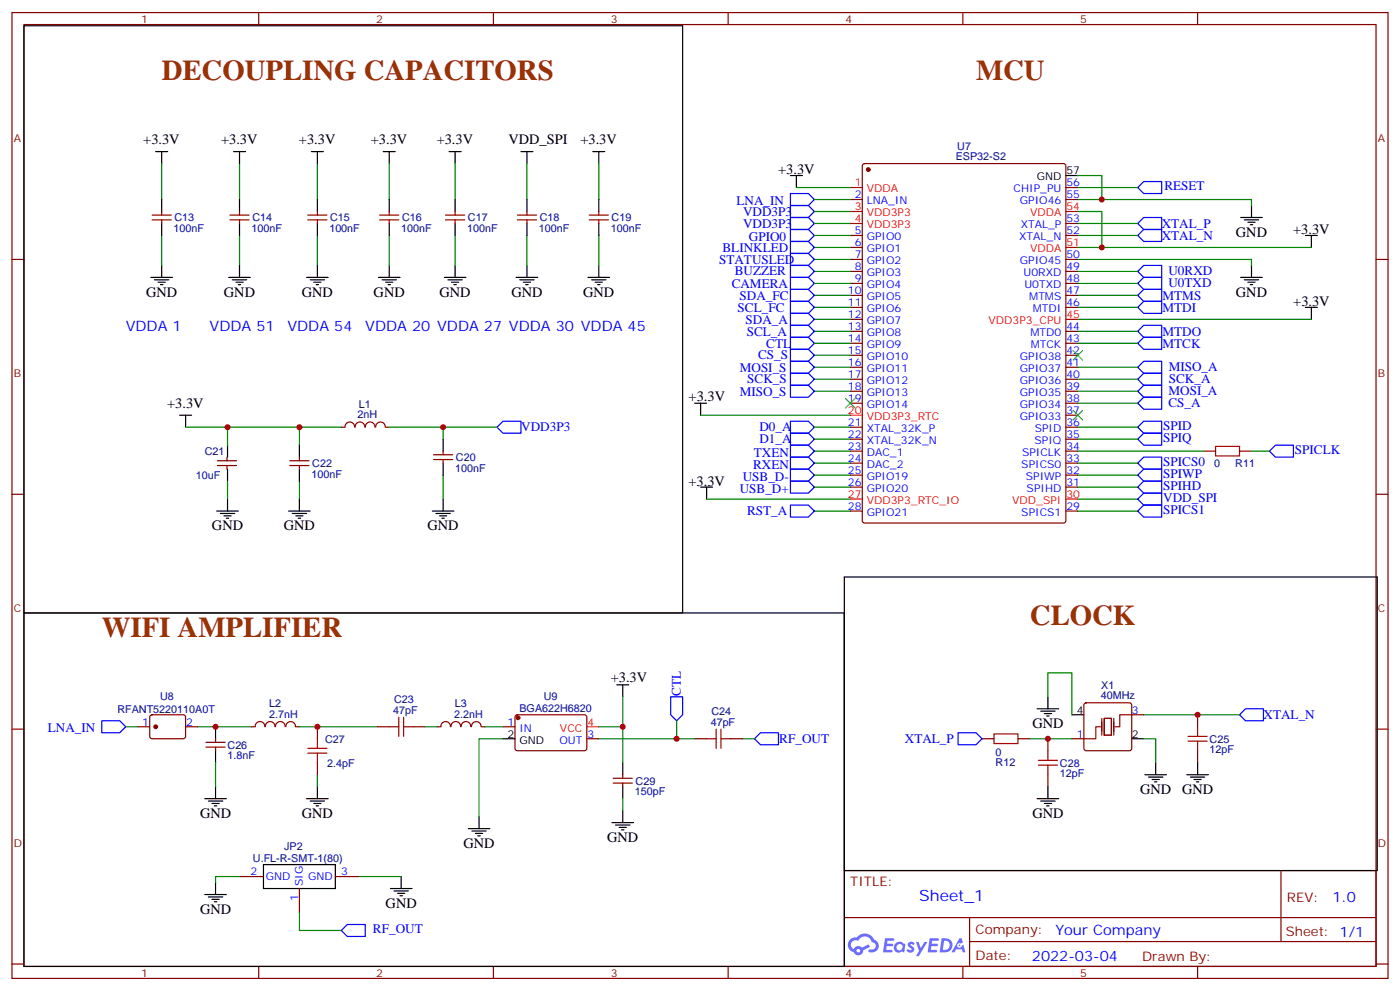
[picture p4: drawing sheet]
<svg xmlns="http://www.w3.org/2000/svg" width="412mm" height="292mm" viewBox="0 0 412 292" stroke-linecap="round" stroke-linejoin="round" font-family="sans-serif">
<g fill="none" stroke="#870000" stroke-width=".35">
<path d="M3.5 3.7h405.4v284.3h-405.4zM7.1 7.2h398.2v277.3h-398.2zM76.2 3.7v3.5M145.3 3.7v3.5M214.5 3.7v3.5M283.6 3.7v3.5M352.8 3.7v3.5M3.5 76.4h3.6M405.3 76.4h3.6M3.5 145.5h3.6M405.3 145.5h3.6M3.5 214.7h3.6"/>
<path d="M405.3 214.7h3.6M248.7 256.3h156.6v28.2h-156.6zM377.3 256.3v20.9M248.7 270.1h156.5M285.6 277.2h119.6M285.6 270.1v14.2M3.5 283.8h3.6M76.2 284.5v3.5M145.3 284.5v3.5M214.5 284.5v3.5M283.6 284.5v3.5M352.8 284.5v3.5"/>
<path d="M405.3 283.8h3.6"/>
</g>
<g fill="#5487ff">
<path d="M267.7 277.5a1.22 1.22 0 0 1 1.7 .2l-.4 .6a.47 .47 0 0 0-.3-.4 .47 .47 0 0 0-.5 .2l.1 .2a1.14 1.14 0 0 1 .8 1.8 1.14 1.14 0 0 1-1.9 0l-.2-.2 .5-.6 .7 .5a.29 .29 0 0 0 .3-.3 .29 .29 0 0 0-.2-.3 1.04 1.04 0 0 1-.6-1.7z"/>
<path d="M260.7 276.2h2.4l.3 .2-.2 .5-1.8 .1-.1 .8h1.5l.3 .4-.3 .4h-1.6l-.2 1.1h1.7l.2 .3-.2 .3-2.6 .1z"/>
<path d="M273.8 276.2h2.4l.3 .2-.1 .5-1.8 .1-.2 .8h1.6l.3 .4-.4 .4-1.6-.1-.1 1.1 1.7 .1 .2 .3-.2 .3-2.6 .1z"/>
<path d="M282.6 276.2h.7l.3 1.3-.6 .3a.69 .69 0 0 0-1 .3 .69 .69 0 0 0 .4 .9 .69 .69 0 0 0 .9-.6l.5-.2 .6 2.2h-.8l-.2-.9h-1.8l-.5 .9h-.8z"/>
<path d="M269.8 277.3h.8l.6 1.8 1.1-1.8h.9l-2.6 4.2h-.8l.9-1.5z"/>
<path d="M277.4 276.2l-.6 4.2h1.3a2.11 2.11 0 0 0 2.5-2.1 2.11 2.11 0 0 0-2.5-2.1zM278.1 277a1.39 1.39 0 0 1 1.7 1.4 1.39 1.39 0 0 1-1.8 1.2h-.3z"/>
<path d="M263.7 277.8a1.54 1.54 0 0 0-.1 2.2 1.54 1.54 0 0 0 2.2 .1l.6 .3 .3-2.3-.2-.3h-.4a1.49 1.49 0 0 0-2.4 0zM264 278.8a.94 .94 0 0 1 1.8 0 .94 .94 0 0 1-1.8 0z"/>
<path d="M250.4 276.6a2.18 2.18 0 0 0 1.1 3.7 1.44 1.44 0 0 0 1.6 .9 1.44 1.44 0 0 0 1.2-1.4l2-1.1-.5-.7-1.9 1a1.47 1.47 0 0 0-2.4 .4 1.39 1.39 0 0 1-.7-1.9 1.39 1.39 0 0 1 2-.5 2.12 2.12 0 0 1 2.2-1.3 2.12 2.12 0 0 1 1.9 1.7 1.14 1.14 0 0 1 1.1 1.4 1.14 1.14 0 0 1-1.7 .7 .43 .43 0 0 0-.5 .4 .43 .43 0 0 0 .4 .5 1.98 1.98 0 0 0 2.5-1.2 1.98 1.98 0 0 0-1.2-2.6 3.1 3.1 0 0 0-5.3-.6l-.9 .1zM252.3 279.9a.55 .55 0 0 1 1.1 0 .55 .55 0 0 1-1.1 0z"/>
<circle cx="282.6" cy="278.3" r=".26"/>
</g>
<g fill="none" stroke="#870000" stroke-width=".35">
<path d="M250.5 58.7h3.5M254.2 48.4l.5-.2h58.6l.6 .4 .1 104.7-.5 .6-58.8 .1-.6-.5-.1-104.6zM314 58.7h3.5M314 55.2h3.5M44.8 64.7h5.6M44.8 63.3h5.6M47.6 62.3v1M47.6 64.7v1.1M67.7 64.7h5.7M67.7 63.3h5.7M70.6 62.3v1M70.6 64.7v1.1"/>
<path d="M90.7 64.7h5.6M90.7 63.3h5.6M93.5 62.3v1M93.5 64.7v1.1M111.8 64.7h5.7M111.8 63.3h5.7M114.7 62.3v1M114.7 64.7v1.1M131.2 64.7h5.7M131.2 63.3h5.7M134.1 62.3v1M134.1 64.7v1.1"/>
<path d="M152.4 64.7h5.6M152.4 63.3h5.6M155.2 62.3v1M155.2 64.7v1.1M173.6 64.7h5.6M173.6 63.3h5.6M176.4 62.3v1M176.4 64.7v1.1M250.5 69.3h3.5M250.5 72.8h3.5M250.5 76.4h3.5M250.5 79.9h3.5"/>
<path d="M314 69.3h3.5M314 76.4h3.5M314 79.9h3.5M314 65.8h3.5M250.5 83.4h3.5M250.5 87h3.5M250.5 90.5h3.5M250.5 94h3.5M250.5 97.5h3.5M314 83.4h3.5M314 87h3.5M314 90.5h3.5"/>
<path d="M314 97.5h3.5M250.5 101.1h3.5M250.5 104.6h3.5M250.5 108.1h3.5M250.5 111.7h3.5M250.5 115.2h3.5M250.5 118.7h3.5M314 101.1h3.5M314 104.6h3.5M314 108.1h3.5M314 111.7h3.5M314 115.2h3.5"/>
<path d="M314 118.7h3.5M64 135.6h5.7M64 137.1h5.7M66.9 134.6v1M66.9 137.1v1M85.4 135.6h5.6M85.4 137.1h5.6M88.2 134.6v1M88.2 137.1v1M100.5 125.8h1.1M101.6 125.7a1.41 1.41 0 0 1 1.4-1.5 1.41 1.41 0 0 1 1.5 1.5M104.6 125.7a1.41 1.41 0 0 1 1.4-1.5 1.41 1.41 0 0 1 1.4 1.5"/>
<path d="M107.6 125.7a1.41 1.41 0 0 1 1.4-1.5 1.41 1.41 0 0 1 1.4 1.5M110.7 125.7a1.41 1.41 0 0 1 1.4-1.5 1.41 1.41 0 0 1 1.4 1.5M113.6 125.8h1.1M127.7 135.3h5.6M127.7 133.9h5.6M130.5 132.8v1.1M130.5 135.3v1M250.5 125.8h3.5M250.5 129.3h3.5M250.5 132.8h3.5M250.5 136.3h3.5M250.5 139.9h3.5"/>
<path d="M314 125.8h3.5M314 129.3h3.5M314 132.8h3.5M314 136.3h3.5M314 139.9h3.5M314 122.2h3.5M354.5 132.8h3.6M365.1 132.8h3.6M250.5 143.4h3.5M250.5 150.5h3.5M314 143.4h3.5M314 150.5h3.5"/>
<path d="M40.6 214h3.5M44.3 210.6l.5-.2 9.4 .1 .5 .6-.1 6-.6 .4-9.5-.1-.4-.6v-5.7zM54.7 214h3.5M60.7 220h5.6M60.7 218.5h5.6M63.5 217.5v1M63.5 220v1M74.1 214h1M75.2 213.9a1.41 1.41 0 0 1 1.4-1.5 1.41 1.41 0 0 1 1.4 1.5M78.2 213.9a1.41 1.41 0 0 1 1.4-1.5 1.41 1.41 0 0 1 1.4 1.5M81.2 213.9a1.41 1.41 0 0 1 1.4-1.5 1.41 1.41 0 0 1 1.4 1.5M84.2 213.9a1.41 1.41 0 0 1 1.4-1.5 1.41 1.41 0 0 1 1.4 1.5"/>
<path d="M87.1 214h1.1M93.5 214v3.5M111.1 214h3.6M121.7 214h3.5M132.7 213.9a1.41 1.41 0 0 0-1.4-1.5 1.41 1.41 0 0 0-1.4 1.5l-1.1 .1M132.9 213.9a1.41 1.41 0 0 1 1.4-1.5 1.41 1.41 0 0 1 1.4 1.5M135.8 213.9a1.41 1.41 0 0 1 1.4-1.5 1.41 1.41 0 0 1 1.5 1.5M138.9 213.9a1.41 1.41 0 0 1 1.4-1.5 1.41 1.41 0 0 1 1.4 1.5M141.8 214h1.1M148.2 214h3.5M151.9 210.6l.5-.2 20 .1 .5 .6-.1 9.5-.6 .4-20.1-.1-.4-.6v-9.2zM172.9 217.5h3.5"/>
<path d="M204.6 217.5h3.5M215.2 217.5h3.5M289.3 217.5h3.5M299.9 217.5h3.5M308.7 217.5v3.5M315.7 217.5h3.6M319.5 207.1l.5-.2h12.7l.5 .2 .2 .5v12.7l-.3 .5-.4 .2h-12.7l-.5-.2-.2-.5v-12.7zM333.4 210.4h3.5M352.8 210.4v3.6M93.5 224.5v3.6M180.6 230.5h5.7M180.6 229.1h5.7"/>
<path d="M183.4 228.1v1M183.4 230.5v1.1M308.7 228.1v3.5M352.8 221v3.5M70.6 258.1h7M98.8 258.1h7M88.2 261.6v7"/>
</g>
<g fill="#870000" stroke="#870000" stroke-width=".35">
<circle cx="255.8" cy="49.9" r=".53"/>
<circle cx="45.9" cy="214" r=".53"/>
<circle cx="152.6" cy="211.3" r=".53"/>
</g>
<path d="M250.5 55.2h3.5M250.5 62.3h3.5M250.5 65.8h3.5M314 62.3h3.5M314 72.8h3.5M314 94h3.5M250.5 122.2h3.5M250.5 146.9h3.5M314 146.9h3.5M172.9 214h3.5" fill="none" stroke="#f00" stroke-width=".35"/>
<g fill="none" stroke="#000" stroke-width=".35">
<path d="M7.1 7.6h194v172.8h-194zM45.9 44.6h3.5M47.6 44.6v3.6M47.6 58.7v3.6M68.8 44.6h3.5M70.6 44.6v3.6M70.6 58.7v3.6M91.7 44.6h3.5M93.5 44.6v3.6M93.5 58.7v3.6M112.9 44.6h3.5M114.7 44.6v3.6"/>
<path d="M114.7 58.7v3.6M132.3 44.6h3.5M134.1 44.6v3.6M134.1 58.7v3.6M153.5 44.6h3.5M155.2 44.6v3.6M155.2 58.7v3.6M174.6 44.6h3.6M176.4 44.6v3.6M176.4 58.7v3.6M232.8 51.7h3.6M234.6 51.7v3.5"/>
<path d="M314 51.7h3.5M47.6 65.8v3.5M47.6 78.1v3.6M70.6 65.8v3.5M70.6 78.1v3.6M93.5 65.8v3.5M93.5 78.1v3.6M114.7 65.8v3.5M114.7 78.1v3.6M134.1 65.8v3.5M134.1 78.1v3.6M155.2 65.8v3.5"/>
<path d="M155.2 78.1v3.6M176.4 65.8v3.5M176.4 78.1v3.6M365.5 64h6.3M366.5 64.7h4.3M367.6 65.4h2.1M368.3 66.1h.7M368.7 60.5v3.5M368.7 78.1v3.6M384.5 69.3h3.6M386.3 69.3v3.5M44.4 81.7h6.4"/>
<path d="M45.5 82.4h4.2M46.6 83.1h2.1M47.3 83.8h.7M67.4 81.7h6.3M68.4 82.4h4.3M69.5 83.1h2.1M70.2 83.8h.7M90.3 81.7h6.4M91.4 82.4h4.2M92.4 83.1h2.1M93.1 83.8h.7M111.5 81.7h6.3"/>
<path d="M112.5 82.4h4.3M113.6 83.1h2.1M114.3 83.8h.7M130.9 81.7h6.3M131.9 82.4h4.3M133 83.1h2.1M133.7 83.8h.7M152 81.7h6.4M153.1 82.4h4.2M154.2 83.1h2.1M154.9 83.8h.7M173.2 81.7h6.4"/>
<path d="M174.3 82.4h4.2M175.3 83.1h2.1M176 83.8h.7M365.5 81.7h6.3M366.5 82.4h4.3M367.6 83.1h2.1M368.3 83.8h.7M384.5 90.5h3.6M386.3 90.5v3.5M204.6 118.7h3.5M206.4 118.7v3.5M52.9 122.2h3.5"/>
<path d="M54.7 122.2v3.6M67 131.1v3.5M67 138.1v3.5M88.2 131.1v3.5M88.2 138.1v3.5M130.5 129.3v3.5M130.5 136.3v3.6M63.9 150.5h6.3M64.9 151.2h4.2M66 151.9h2.1M66.7 152.6h.7M67 146.9v3.6"/>
<path d="M85 150.5h6.4M86.1 151.2h4.2M87.1 151.9h2.2M87.8 152.6h.7M88.2 146.9v3.6M127.4 150.5h6.3M128.4 151.2h4.2M129.5 151.9h2.1M130.2 152.6h.7M130.5 146.9v3.6M206.4 143.4h3.5M208.1 143.4v3.5"/>
<path d="M248.7 169.9h157v86.4h-157zM7.1 180.4h241.6v104.1h-241.6zM63.5 214v3.5M148.2 217.5h3.5M181.7 201.6h3.5M183.4 201.6v3.5M305.5 208.7h6.4M306.6 209.4h4.2M307.6 210.1h2.1M308.3 210.8h.7M308.7 205.1v3.6M315.7 210.4h3.6"/>
<path d="M333.4 217.5h3.5M60.3 235.1h6.4M61.4 235.8h4.2M62.4 236.5h2.2M63.1 237.2h.8M63.5 221v3.5M63.5 231.6v3.5M90.3 235.1h6.4M91.4 235.8h4.2M92.4 236.5h2.1M93.1 237.2h.7M93.5 231.6v3.5"/>
<path d="M183.4 224.5v3.6M183.4 231.6v3.5M183.4 238.7v3.5M305.5 235.1h6.4M306.6 235.8h4.2M307.6 236.5h2.1M308.3 237.2h.7M308.7 231.6v3.5M337.3 228.1h6.3M338.3 228.8h4.2M339.4 229.5h2.1M340.1 230.2h.7"/>
<path d="M340.4 224.5v3.6M349.6 228.1h6.4M350.7 228.8h4.2M351.7 229.5h2.1M352.4 230.2h.7M352.8 224.5v3.6M63.5 259.8v3.5M77.6 254.5h21.2v7.1h-21.2zM118.2 258.1v3.5M137.9 243.9h6.4M139 244.7h4.2M140.1 245.4h2.1"/>
<path d="M140.8 246.1h.7M141.1 240.4v3.5M180.3 242.2h6.3M181.3 242.9h4.3M182.4 243.6h2.1M183.1 244.3h.7M60.3 263.3h6.4M61.4 264.1h4.2M62.4 264.8h2.2M63.1 265.5h.8M115 261.6h6.4M116.1 262.3h4.2"/>
<path d="M117.1 263h2.1M117.8 263.7h.7"/>
</g>
<g fill="none" stroke="#00f" stroke-width=".35">
<path d="M232.8 57h5.3l1.8 1.7-1.8 1.8h-5.3zM335.1 55.2l1.8-1.8h5.3v3.6h-5.3zM232.8 67.6h5.3l1.8 1.7-1.8 1.8h-5.3zM232.8 60.5h5.3l1.8 1.8-1.8 1.7h-5.3zM232.8 64h5.3l1.8 1.8-1.8 1.8h-5.3zM232.8 78.1h5.3l1.8 1.8-1.8 1.8h-5.3zM232.8 71.1h5.3l1.8 1.7-1.8 1.8h-5.3zM232.8 74.6h5.3l1.8 1.8-1.8 1.7h-5.3zM335.1 69.3l1.8-1.7h5.3v3.5h-5.3zM335.1 65.8l1.8-1.8h5.3v3.6h-5.3zM335.1 79.9l1.8-1.8h5.3v3.6h-5.3zM232.8 85.2h5.3l1.8 1.8-1.8 1.7h-5.3z"/>
<path d="M232.8 88.7h5.3l1.8 1.8-1.8 1.8h-5.3zM232.8 92.3h5.3l1.8 1.7-1.8 1.8h-5.3zM232.8 95.8h5.3l1.8 1.7-1.8 1.8h-5.3zM232.8 81.7h5.3l1.8 1.7-1.8 1.8h-5.3zM232.8 99.3h5.3l1.8 1.8-1.8 1.7h-5.3zM335.1 83.4l1.8-1.7h5.3v3.5h-5.3zM335.1 87l1.8-1.8h5.3v3.5h-5.3zM335.1 90.5l1.8-1.8h5.3v3.6h-5.3zM335.1 97.5l1.8-1.7h5.3v3.5h-5.3zM232.8 113.4h5.3l1.8 1.8-1.8 1.7h-5.3zM232.8 106.4h5.3l1.8 1.7-1.8 1.8h-5.3zM232.8 109.9h5.3l1.8 1.8-1.8 1.7h-5.3z"/>
<path d="M232.8 102.8h5.3l1.8 1.8-1.8 1.8h-5.3zM335.1 108.1l1.8-1.7h5.3v3.5h-5.3zM335.1 111.7l1.8-1.8h5.3v3.5h-5.3zM335.1 115.2l1.8-1.8h5.3v3.5h-5.3zM335.1 118.7l1.8-1.8h5.3v3.6h-5.3zM335.1 101.1l1.8-1.8h5.3v3.5h-5.3zM146.4 125.8l1.8-1.8h5.3v3.5h-5.3zM232.8 138.1h5.3l1.8 1.8-1.8 1.7h-5.3zM232.8 134.6h5.3l1.8 1.7-1.8 1.8h-5.3zM232.8 131.1h5.3l1.8 1.7-1.8 1.8h-5.3zM232.8 124h5.3l1.8 1.8-1.8 1.7h-5.3zM232.8 127.5h5.3l1.8 1.8-1.8 1.8h-5.3z"/>
<path d="M335.1 125.8l1.8-1.8h5.3v3.5h-5.3zM335.1 129.3l1.8-1.8h5.3v3.6h-5.3zM335.1 136.3l1.8-1.7h5.3v3.5h-5.3zM335.1 139.9l1.8-1.8h5.3v3.5h-5.3zM373.9 132.8l1.8-1.7h5.3v3.5h-5.3zM232.8 141.6h5.3l1.8 1.8-1.8 1.8h-5.3zM232.8 148.7h5.3l1.8 1.8-1.8 1.7h-5.3zM335.1 143.4l1.8-1.8h5.3v3.6h-5.3zM335.1 150.5l1.8-1.8h5.3v3.5h-5.3zM335.1 146.9l1.8-1.7h5.3v3.5h-5.3zM30 212.2h5.3l1.7 1.8-1.7 1.7h-5.3zM197.6 205.1h3.5v5.3l-1.8 1.8-1.7-1.8z"/>
<path d="M222.2 217.5l1.8-1.8h5.3v3.6h-5.3zM282.2 215.7h5.3l1.8 1.8-1.8 1.8h-5.3zM365.1 210.4l1.8-1.7h5.3v3.5h-5.3zM100.5 273.9l1.8-1.7h5.3v3.5h-5.3z"/>
</g>
<g fill="none" stroke="#008700" stroke-width=".35">
<path d="M47.6 48.2v10.5M70.6 48.2v10.5M93.5 48.2v10.5M114.7 48.2v10.5M134.1 48.2v10.5M155.2 48.2v10.5M176.4 48.2v10.5M234.6 55.2h15.9M239.9 58.7h10.6M317.5 58.7h51.2v1.8M317.5 51.7h7.1v7M317.5 55.2h17.6"/>
<path d="M47.6 69.3v8.8M70.6 69.3v8.8M93.5 69.3v8.8M114.7 69.3v8.8M134.1 69.3v8.8M155.2 69.3v8.8M176.4 69.3v8.8M239.9 69.3h10.6M239.9 65.8h10.6M239.9 72.8h10.6M239.9 62.3h10.6M239.9 76.4h10.6"/>
<path d="M239.9 79.9h10.6M317.5 76.4h51.2v1.7M317.5 62.3h7.1v10.5M317.5 69.3h17.6M317.5 65.8h17.6M317.5 72.8h68.8M317.5 79.9h17.6M239.9 94h10.6M239.9 87h10.6M239.9 90.5h10.6M239.9 97.5h10.6M239.9 83.4h10.6"/>
<path d="M317.5 94h68.8M317.5 87h17.6M317.5 90.5h17.6M317.5 97.5h17.6M317.5 83.4h17.6M239.9 104.6h10.6M239.9 108.1h10.6M239.9 111.7h10.6M239.9 115.2h10.6M239.9 101.1h10.6M317.5 108.1h17.6M317.5 111.7h17.6"/>
<path d="M317.5 115.2h17.6M317.5 118.7h17.6M317.5 101.1h17.6M54.7 125.8h45.8M67 125.8v5.3M88.2 125.8v5.3M114.7 125.8h31.7M130.5 125.8v3.5M130.5 139.9v7M206.4 122.2h44.1M239.9 125.8h10.6M239.9 132.8h10.6"/>
<path d="M239.9 136.3h10.6M239.9 139.9h10.6M239.9 129.3h10.6M317.5 125.8h17.6M317.5 132.8h37M317.5 136.3h17.6M317.5 139.9h17.6M317.5 129.3h17.6M368.7 132.8h5.2M67 141.6v5.3M88.2 141.6v5.3M208.1 146.9h42.4"/>
<path d="M239.9 143.4h10.6M239.9 150.5h10.6M317.5 146.9h17.6M317.5 143.4h17.6M317.5 150.5h17.6M37 214h3.6M58.2 214h15.9M88.2 214h22.9M125.2 214h3.6M142.9 214h5.3M148.2 217.5h-7.1v22.9M176.4 217.5h28.2"/>
<path d="M176.4 214h7M183.4 205.1v19.4M199.3 212.2v5.3M218.7 217.5h3.5M303.4 217.5h12.3M308.7 205.1v-7h7v12.3M336.9 217.5h3.5v7M336.9 210.4h28.2M63.5 224.5v7.1M93.5 228.1v3.5M183.4 235.1v3.6M70.6 258.1h-7.1v1.7"/>
<path d="M105.8 258.1h12.4M88.2 268.6v5.3h12.3"/>
</g>
<path d="M324.2 214h-1.4v3.5h-3.5M324.6 211.5v4.9M325.3 211.5h2.1v4.9h-2.1zM328.1 211.5v4.9M333.4 210.4h-3.6v3.6h-1.4" fill="none" stroke="#870012" stroke-width=".35"/>
<g fill="none" stroke="#a10000" stroke-width=".35">
<path d="M358.1 131.4h7v2.8h-7zM93.5 217.5v2.8M114.7 214h2.8M117.5 211.1v5.7M118.9 214h2.8M118.9 211.1v5.7M208.1 217.5h2.9M211 214.7v5.6M212.4 217.5h2.8M212.4 214.7v5.6M292.8 216.1h7.1v2.8h-7.1zM350 218.2h5.6"/>
<path d="M350 216.8h5.6M352.8 214v2.8M352.8 218.2v2.8M90.7 221.7h5.6M90.7 220.3h5.6M93.5 221.7v2.8M305.9 225.2h5.6M305.9 223.8h5.6M308.7 221v2.8M308.7 225.2v2.9"/>
</g>
<path d="M249.1 117.3l2.8 2.8M251.9 117.3l-2.8 2.8M316.1 103.2l2.8 2.8M318.9 103.2l-2.8 2.8M316.1 120.8l2.8 2.8M318.9 120.8l-2.8 2.8" fill="none" stroke="#3c3" stroke-width=".35"/>
<g fill="#c00">
<circle cx="324.6" cy="72.8" r=".88"/>
<circle cx="324.6" cy="58.7" r=".88"/>
<circle cx="88.2" cy="125.8" r=".88"/>
<circle cx="67" cy="125.8" r=".88"/>
<circle cx="308.7" cy="217.5" r=".88"/>
<circle cx="352.8" cy="210.4" r=".88"/>
<circle cx="130.5" cy="125.8" r=".88"/>
<circle cx="63.5" cy="214" r=".88"/>
<circle cx="93.5" cy="214" r=".88"/>
<circle cx="183.4" cy="214" r=".88"/>
<circle cx="199.3" cy="217.5" r=".88"/>
</g>
<g font-size="8.5" fill="#930">
<text x="47.6" y="23.5">DECOUPLING CAPACITORS</text>
<text x="287.5" y="23.5">MCU</text>
<text x="303.4" y="184">CLOCK</text>
<text x="30" y="187.5">WIFI AMPLIFIER</text>
</g>
<text font-size="4.6" fill="#00f" x="270.8" y="265.3">Sheet_1</text>
<g font-size="4.2">
<text x="42.2" y="42.5">+3.3V</text>
<text x="65.1" y="42.5">+3.3V</text>
<text x="88.1" y="42.5">+3.3V</text>
<text x="109.2" y="42.5">+3.3V</text>
<text x="128.6" y="42.5">+3.3V</text>
<text x="149.8" y="42.5">VDD_SPI</text>
<text x="171" y="42.5">+3.3V</text>
<text x="229.2" y="51.4">+3.3V</text>
<text x="364.1" y="69.7">GND</text>
<text x="380.9" y="69">+3.3V</text>
<text x="43" y="87.3">GND</text>
<text x="66" y="87.3">GND</text>
<text x="88.9" y="87.3">GND</text>
<text x="110.1" y="87.3">GND</text>
<text x="129.5" y="87.3">GND</text>
<text x="150.6" y="87.3">GND</text>
<text x="171.8" y="87.3">GND</text>
<text x="364.1" y="87.3">GND</text>
<text x="381" y="90.2">+3.3V</text>
<text x="202.8" y="118">+3.3V</text>
<text x="49.3" y="120.1">+3.3V</text>
<text x="202.8" y="143.1">+3.3V</text>
<text x="62.4" y="156.1">GND</text>
<text x="83.6" y="156.1">GND</text>
<text x="125.9" y="156.1">GND</text>
<text x="179.9" y="200.9">+3.3V</text>
<text x="304.1" y="214.3">GND</text>
<text x="335.8" y="233.7">GND</text>
<text x="348.2" y="233.7">GND</text>
<text x="58.9" y="240.8">GND</text>
<text x="88.9" y="240.8">GND</text>
<text x="304.1" y="240.8">GND</text>
<text x="136.5" y="249.6">GND</text>
<text x="178.9" y="247.8">GND</text>
<text x="58.9" y="269">GND</text>
<text x="113.6" y="267.2">GND</text>
</g>
<g font-size="4.2" fill="#00f">
<text x="37" y="97.5">VDDA 1</text>
<text x="61.7" y="97.5">VDDA 51</text>
<text x="84.7" y="97.5">VDDA 54</text>
<text x="107.6" y="97.5">VDDA 20 VDDA 27 VDDA 30 VDDA 45</text>
<text x="392.5" y="265.6">1.0</text>
<text x="310.9" y="275.1">Your Company</text>
<text x="304" y="282.9">2022-03-04</text>
</g>
<g font-size="3.9" fill="#00f">
<text x="343" y="56">RESET</text>
<text x="217" y="60.4">LNA_IN</text>
<text x="218.9" y="63.5">VDD3P3</text>
<text x="218.9" y="67">VDD3P3</text>
<text x="220.6" y="71.1">GPIO0</text>
<text x="342.2" y="70.6">XTAL_N</text>
<text x="342.2" y="67.1">XTAL_P</text>
<text x="211.8" y="77.6">STATUSLED</text>
<text x="212.8" y="74.1">BLINKLED</text>
<text x="216.5" y="81">BUZZER</text>
<text x="344.2" y="81.1">U0RXD</text>
<text x="215.5" y="84.7">CAMERA</text>
<text x="217.9" y="88.3">SDA_FC</text>
<text x="342.4" y="88.2">MTMS</text>
<text x="344.2" y="84.6">U0TXD</text>
<text x="217.3" y="91.7">SCL_FC</text>
<text x="219.6" y="95.3">SDA_A</text>
<text x="342.4" y="91.7">MTDI</text>
<text x="220" y="98.8">SCL_A</text>
<text x="342.4" y="98.8">MTDO</text>
<text x="223.3" y="105.8">CS_S</text>
<text x="225.7" y="102.4">CTL</text>
<text x="342.4" y="102.3">MTCK</text>
<text x="217.9" y="109.4">MOSI_S</text>
<text x="220.1" y="112.9">SCK_S</text>
<text x="344.3" y="109.3">MISO_A</text>
<text x="344.3" y="112.8">SCK_A</text>
<text x="217.9" y="116.4">MISO_S</text>
<text x="344.2" y="116.4">MOSI_A</text>
<text x="344.2" y="119.9">CS_A</text>
<text x="153.6" y="127">VDD3P3</text>
<text x="223.7" y="127">D0_A</text>
<text x="223.7" y="130.5">D1_A</text>
<text x="342.6" y="126.6">SPID</text>
<text x="342.6" y="130.1">SPIQ</text>
<text x="222" y="134.6">TXEN</text>
<text x="342.6" y="137.2">SPICS0</text>
<text x="381.5" y="133.7">SPICLK</text>
<text x="218.8" y="141.6">USB_D-</text>
<text x="221.8" y="138.2">RXEN</text>
<text x="342.6" y="140.7">SPIWP</text>
<text x="217.9" y="145.2">USB_D+</text>
<text x="342.6" y="144.3">SPIHD</text>
<text x="342.6" y="147.8">VDD_SPI</text>
<text x="220.1" y="151.7">RST_A</text>
<text x="342.6" y="151.3">SPICS1</text>
<text x="200.6" y="204.9" transform="rotate(-90 200.6 204.9)">CTL</text>
<text x="14.1" y="215.6">LNA_IN</text>
<text x="372.2" y="211.7">XTAL_N</text>
<text x="229.6" y="218.7">RF_OUT</text>
<text x="266.5" y="218.7">XTAL_P</text>
<text x="109.9" y="274.7">RF_OUT</text>
</g>
<g font-size="3.9" fill="#800">
<text x="250.5" y="260.9">TITLE:</text>
<text x="379.1" y="265.6">REV:</text>
<text x="287.4" y="275.1">Company:</text>
<text x="378.7" y="275.7">Sheet: 1/1</text>
<text x="287.4" y="282.8">Date:</text>
<text x="336.4" y="282.8">Drawn By:</text>
</g>
<g font-size="3.2" fill="#800">
<text x="41.6" y="6.7">1</text>
<text x="110.8" y="6.7">2</text>
<text x="179.9" y="6.7">3</text>
<text x="249.1" y="6.7">4</text>
<text x="318.2" y="6.7">5</text>
<text x="4.1" y="41.8">A</text>
<text x="405.9" y="41.8">A</text>
<text x="4.1" y="110.9">B</text>
<text x="405.9" y="110.9">B</text>
<text x="4.1" y="180.1">C</text>
<text x="405.9" y="180.1">C</text>
<text x="4.1" y="249.2">D</text>
<text x="405.9" y="249.2">D</text>
<text x="41.6" y="287.5">1</text>
<text x="110.8" y="287.5">2</text>
<text x="179.9" y="287.5">3</text>
<text x="249.1" y="287.5">4</text>
<text x="318.2" y="287.5">5</text>
</g>
<g font-size="3.2" fill="#000080">
<text x="281.5" y="47">ESP32-S2</text>
<text x="282" y="44">U7</text>
<text x="51.4" y="65.2">C13</text>
<text x="74.3" y="65.2">C14</text>
<text x="97.3" y="65.2">C15</text>
<text x="118.4" y="65.2">C16</text>
<text x="137.8" y="65.2">C17</text>
<text x="159" y="65.2">C18</text>
<text x="180.2" y="65.2">C19</text>
<text x="51.2" y="68.4">100nF</text>
<text x="74.1" y="68.4">100nF</text>
<text x="97" y="68.4">100nF</text>
<text x="118.2" y="68.4">100nF</text>
<text x="137.6" y="68.4">100nF</text>
<text x="158.7" y="68.4">100nF</text>
<text x="179.9" y="68.4">100nF</text>
<text x="105.3" y="123.2">2nH</text>
<text x="105.7" y="120.2">L1</text>
<text x="60.3" y="134">C21</text>
<text x="92" y="137.5">C22</text>
<text x="134.3" y="135.7">C20</text>
<text x="357.7" y="137.5">0</text>
<text x="363.9" y="137.5">R11</text>
<text x="57.7" y="141">10uF</text>
<text x="91.7" y="140.7">100nF</text>
<text x="134.1" y="138.9">100nF</text>
<text x="324.4" y="202.7">X1</text>
<text x="34.6" y="209.8">RFANT5220110A0T</text>
<text x="47.2" y="206.1">U8</text>
<text x="79.3" y="208.2">L2</text>
<text x="116.1" y="206.9">C23</text>
<text x="134" y="208.1">L3</text>
<text x="153" y="209.7">BGA622H6820</text>
<text x="160.2" y="206.2">U9</text>
<text x="324.2" y="205.8">40MHz</text>
<text x="79.3" y="211.4">2.7nH</text>
<text x="115.9" y="210.1">47pF</text>
<text x="133.8" y="211.4">2.2nH</text>
<text x="209.3" y="213.6">47pF</text>
<text x="209.6" y="210.4">C24</text>
<text x="67" y="220.4">C26</text>
<text x="95.8" y="218.7">C27</text>
<text x="356.3" y="221.8">12pF</text>
<text x="356.3" y="218.7">C25</text>
<text x="67" y="223.6">1.8nF</text>
<text x="96.4" y="225.7">2.4pF</text>
<text x="293.3" y="222.4">0</text>
<text x="293.3" y="225.6">R12</text>
<text x="312.2" y="225.7">C28</text>
<text x="187.2" y="231">C29</text>
<text x="312.2" y="228.8">12pF</text>
<text x="187" y="234.2">150pF</text>
<text x="83.7" y="250.4">JP2</text>
<text x="74.5" y="253.9">U.FL-R-SMT-1(80)</text>
</g>
<g font-size="3.2">
<text x="305.4" y="53.1">GND</text>
<text x="314.1" y="51.3">57</text>
<text x="317.2" y="210.1">4</text>
<text x="149.5" y="217.1">2</text>
<text x="153" y="218.9">GND</text>
<text x="333.4" y="217.1">2</text>
</g>
<g font-size="3.2" fill="#f00">
<text x="251.8" y="54.9">1</text>
<text x="255.3" y="56.6">VDDA</text>
<text x="251.8" y="61.9">3</text>
<text x="251.8" y="65.4">4</text>
<text x="255.3" y="63.7">VDD3P3</text>
<text x="303.4" y="63.7">VDDA</text>
<text x="314.1" y="61.9">54</text>
<text x="255.3" y="67.2">VDD3P3</text>
<text x="303.4" y="74.3">VDDA</text>
<text x="314.1" y="72.5">51</text>
<text x="291.2" y="95.4">VDD3P3_CPU</text>
<text x="314.1" y="93.7">45</text>
<text x="249.8" y="121.9">20</text>
<text x="255.3" y="123.6">VDD3P3_RTC</text>
<text x="249.8" y="146.6">27</text>
<text x="255.3" y="148.3">VDD3P3_RTC_IO</text>
<text x="298.2" y="148.3">VDD_SPI</text>
<text x="314.1" y="146.6">30</text>
<text x="165" y="215.4">VCC</text>
<text x="173" y="213.6">4</text>
</g>
<g font-size="3.2" fill="#00f">
<text x="251.8" y="58.4">2</text>
<text x="298.6" y="56.6">CHIP_PU</text>
<text x="314.1" y="58.4">55</text>
<text x="314.1" y="54.9">56</text>
<text x="255.3" y="60.1">LNA_IN</text>
<text x="300.4" y="60.1">GPIO46</text>
<text x="314.1" y="65.4">53</text>
<text x="251.8" y="69">5</text>
<text x="255.3" y="70.7">GPIO0</text>
<text x="300.2" y="70.7">XTAL_N</text>
<text x="300.7" y="67.2">XTAL_P</text>
<text x="314.1" y="69">52</text>
<text x="251.8" y="72.5">6</text>
<text x="251.8" y="76">7</text>
<text x="255.3" y="74.3">GPIO1</text>
<text x="255.3" y="77.8">GPIO2</text>
<text x="300.4" y="77.8">GPIO45</text>
<text x="314.1" y="76">50</text>
<text x="251.8" y="79.6">8</text>
<text x="251.8" y="83.1">9</text>
<text x="255.3" y="81.3">GPIO3</text>
<text x="301.5" y="81.3">U0RXD</text>
<text x="314.1" y="83.1">48</text>
<text x="314.1" y="79.6">49</text>
<text x="249.8" y="86.6">10</text>
<text x="255.3" y="84.8">GPIO4</text>
<text x="255.3" y="88.4">GPIO5</text>
<text x="301.8" y="84.8">U0TXD</text>
<text x="303.2" y="88.4">MTMS</text>
<text x="314.1" y="86.6">47</text>
<text x="249.8" y="90.1">11</text>
<text x="249.8" y="93.7">12</text>
<text x="255.3" y="91.9">GPIO6</text>
<text x="255.3" y="95.4">GPIO7</text>
<text x="304.3" y="91.9">MTDI</text>
<text x="314.1" y="90.1">46</text>
<text x="249.8" y="97.2">13</text>
<text x="249.8" y="100.7">14</text>
<text x="255.3" y="99">GPIO8</text>
<text x="303.6" y="99">MTD0</text>
<text x="314.1" y="100.7">43</text>
<text x="314.1" y="97.2">44</text>
<text x="249.8" y="104.2">15</text>
<text x="249.8" y="107.8">16</text>
<text x="255.3" y="102.5">GPIO9</text>
<text x="255.3" y="106">GPIO10</text>
<text x="300.4" y="106">GPIO38</text>
<text x="303.6" y="102.5">MTCK</text>
<text x="314.1" y="107.8">41</text>
<text x="314.1" y="104.2">42</text>
<text x="249.8" y="111.3">17</text>
<text x="255.3" y="109.5">GPIO11</text>
<text x="255.3" y="113.1">GPIO12</text>
<text x="300.4" y="113.1">GPIO36</text>
<text x="300.4" y="109.5">GPIO37</text>
<text x="314.1" y="111.3">40</text>
<text x="249.8" y="114.8">18</text>
<text x="249.8" y="118.4">19</text>
<text x="255.3" y="116.6">GPIO13</text>
<text x="300.4" y="116.6">GPIO35</text>
<text x="314.1" y="118.4">38</text>
<text x="314.1" y="114.8">39</text>
<text x="249.8" y="125.4">21</text>
<text x="255.3" y="120.1">GPIO14</text>
<text x="300.4" y="123.6">GPIO33</text>
<text x="300.4" y="120.1">GPIO34</text>
<text x="314.1" y="125.4">36</text>
<text x="314.1" y="121.9">37</text>
<text x="249.8" y="128.9">22</text>
<text x="255.3" y="127.2">XTAL_32K_P</text>
<text x="255.3" y="130.7">XTAL_32K_N</text>
<text x="304.8" y="130.7">SPIQ</text>
<text x="304.8" y="127.2">SPID</text>
<text x="314.1" y="128.9">35</text>
<text x="249.8" y="132.5">23</text>
<text x="249.8" y="136">24</text>
<text x="255.3" y="134.2">DAC_1</text>
<text x="255.3" y="137.8">DAC_2</text>
<text x="300.8" y="137.8">SPICS0</text>
<text x="301.1" y="134.2">SPICLK</text>
<text x="314.1" y="136">33</text>
<text x="314.1" y="132.5">34</text>
<text x="249.8" y="139.5">25</text>
<text x="249.8" y="143.1">26</text>
<text x="255.3" y="141.3">GPIO19</text>
<text x="302.2" y="141.3">SPIWP</text>
<text x="314.1" y="143.1">31</text>
<text x="314.1" y="139.5">32</text>
<text x="255.3" y="144.8">GPIO20</text>
<text x="302.4" y="144.8">SPIHD</text>
<text x="249.8" y="150.1">28</text>
<text x="255.3" y="151.9">GPIO21</text>
<text x="300.8" y="151.9">SPICS1</text>
<text x="314.1" y="150.1">29</text>
<text x="41.9" y="213.6">1</text>
<text x="54.9" y="213.6">2</text>
<text x="149.5" y="213.6">1</text>
<text x="153" y="215.4">IN</text>
<text x="333.4" y="210.1">3</text>
<text x="164.8" y="218.9">OUT</text>
<text x="173" y="217.1">3</text>
<text x="317.2" y="217.1">1</text>
<text x="73.8" y="257.7">2</text>
<text x="100.5" y="257.7">3</text>
<text x="78.3" y="259.1">GND</text>
<text x="89.3" y="260.9" transform="rotate(-90 89.3 260.9)">SIG</text>
<text x="90.8" y="259.1">GND</text>
<text x="87.8" y="265.4" transform="rotate(-90 87.8 265.4)">1</text>
</g>
</svg>
